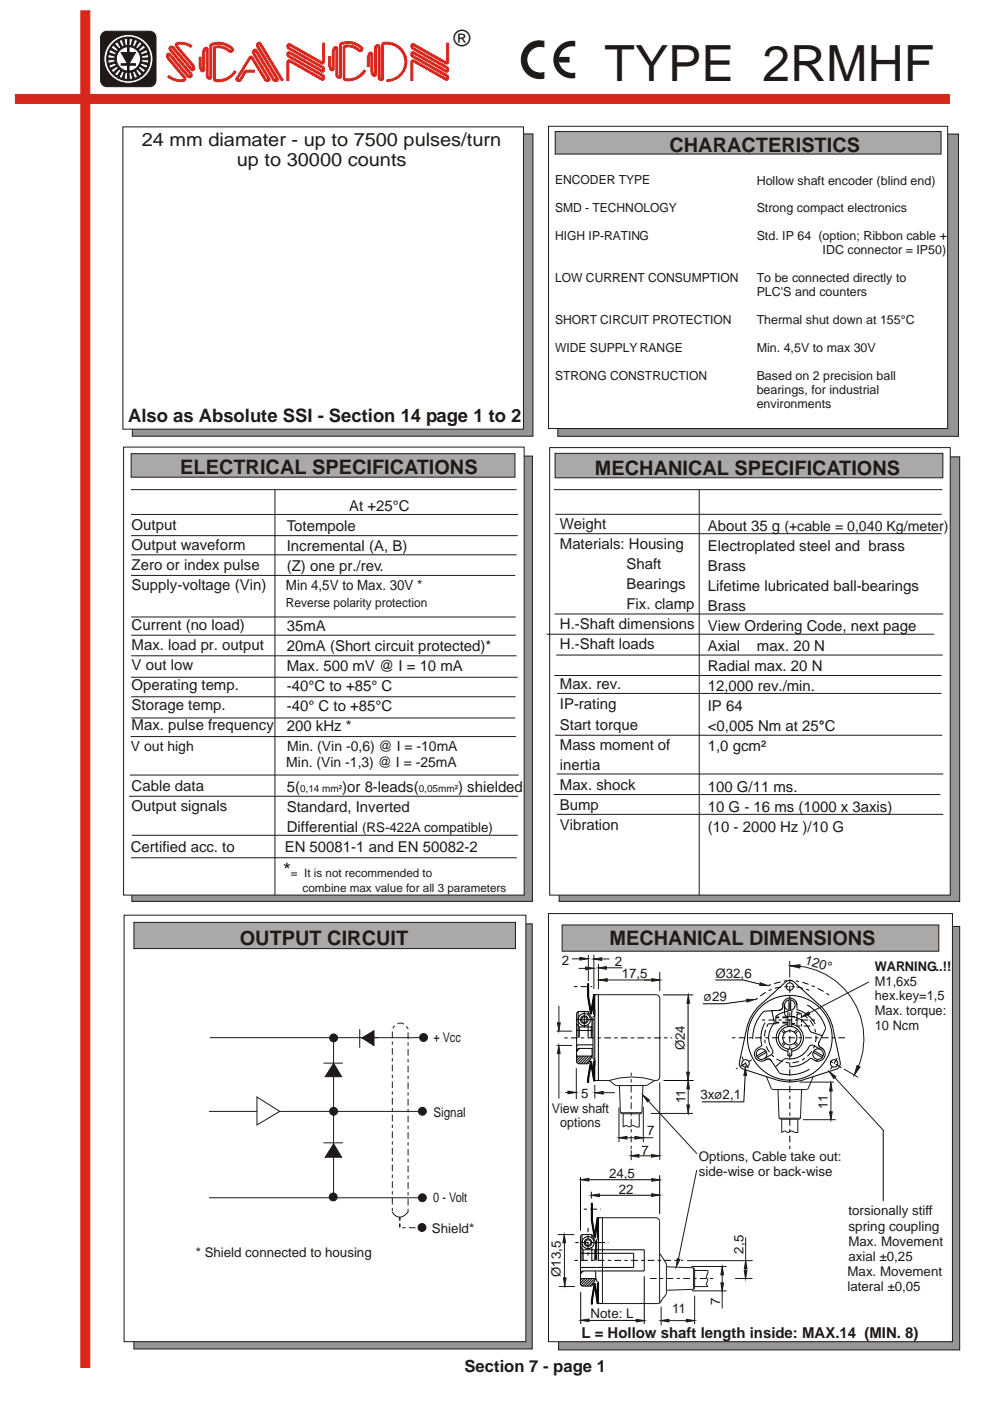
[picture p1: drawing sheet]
<svg xmlns="http://www.w3.org/2000/svg" width="210mm" height="297mm" viewBox="0 0 210 297" stroke-linecap="round" stroke-linejoin="round" font-family="sans-serif">
<g fill="#969494" stroke="#1f1a17" stroke-width=".21">
<path d="M28.4 195.9h84.5v90.1h-84.5z" fill-rule="evenodd"/>
<path d="M118.5 196.4h85.1v89.8h-85.1z" fill-rule="evenodd"/>
</g>
<g fill="#fff" stroke="#1f1a17" stroke-width=".21">
<path d="M116.4 193.7h85.7v90.8h-85.7z" fill-rule="evenodd"/>
<path d="M26.3 194h85.3v90.5h-85.3z" fill-rule="evenodd"/>
</g>
<g fill="#d9261c" stroke="#d9261c" stroke-width=".21">
<path d="M17.2 2.3h1.9v287.6h-1.9z" fill-rule="evenodd"/>
<path d="M3.3 20h198.1v1.9h-198.1z" fill-rule="evenodd"/>
<path d="M54.7 9l.3-.1 .4 .3 4.7 7.8-.4 .2-4.8-7.8-.1 .3 4.2 6.9a.6 .6 0 0 1-.4 .7 .6 .6 0 0 1-.7-.3l-3.8-6.2-.1 .4 3.2 5.4a.6 .6 0 0 1-.3 .7 .6 .6 0 0 1-.8-.3l-2.9-4.7-2.8 4.5h.5l1.2-1.9h1.9v.4h-1.8l-1 1.7a.61 .61 0 0 1-.7 .3 .61 .61 0 0 1-.4-.7l2.8-4.5 .3-.2 .4 .2 2.9 4.7 .4 .1-3.3-5.5a.59 .59 0 0 1 .1-.8 .59 .59 0 0 1 .8 0l3.7 6.2 .4 .1-4.1-7-.1-.4z" fill-rule="evenodd"/>
<path d="M60.9 9.5l.2-.2h.5l6.8 3.9 .1-4h.4v3.9a.45 .45 0 0 1-.7 .4l-6.9-3.8 .1 .4 7.2 4a.6 .6 0 0 1 .3 .8 .6 .6 0 0 1-.7 .3l-6.9-3.8 .1 .4 7.2 4.1a.6 .6 0 0 1 .3 .7 .6 .6 0 0 1-.7 .4l-6.8-3.9-.1 4h-.4v-4a.46 .46 0 0 1 .7-.4l6.9 3.9-.1-.4-7.2-4.1a.59 .59 0 0 1-.3-.7 .59 .59 0 0 1 .7-.4l6.9 3.9-.1-.4-7.2-4.1-.3-.3z" fill-rule="evenodd"/>
<path d="M36 9.9a.63 .63 0 0 1 .9 .1l4 4.6-.2-.7-3.4-4a.58 .58 0 0 1 .4-.9h1l1.1 .2 .9 .5-.2 .4a3 3 0 0 0-2.9-.5l3.4 4.1a.71 .71 0 0 1 .3 .8 .71 .71 0 0 1-.6 .5l-4.1-4.8h-.3v.2l4.4 5.1a.59 .59 0 0 1-.1 .9 .59 .59 0 0 1-.8-.1l-4.1-4.6 .2 .6 3.4 4a.73 .73 0 0 1-.1 .9 .73 .73 0 0 1-.9 .1l-1-.1-.9-.3-.8-.6 .2-.3a3.5 3.5 0 0 0 3.2 .8v-.2l-3.4-4-.3-.7a.48 .48 0 0 1 .2-.6 .48 .48 0 0 1 .6 .1l4 4.6a.17 .17 0 0 0 .2 0 .17 .17 0 0 0 0-.2l-4.3-5.1a.58 .58 0 0 1 0-.8z" fill-rule="evenodd"/>
<path d="M79.6 9.8a.56 .56 0 0 1 .5-.4 .56 .56 0 0 1 .5 .5v6.6l.3 .2 .1-7.2a.88 .88 0 0 1 1-.6 4.2 4.2 0 0 1 4.3 4.2 4.2 4.2 0 0 1-4.3 4.2l.1-.4a3.8 3.8 0 0 0 3.8-4.1 3.8 3.8 0 0 0-4.5-3.3v7.2a.6 .6 0 0 1-.7 .4 .6 .6 0 0 1-.5-.6v-6.6l-.3 .2v5.7a.46 .46 0 0 1-.3 .4 .46 .46 0 0 1-.5-.1l-.4-.9v-3.7l-.3 .7v1.9h-.5v-1.9a1.27 1.27 0 0 1 .7-1.2l.4 .2 .1 .3v3.7l.3 .6v-5.7z" fill-rule="evenodd"/>
<path d="M43.4 10.2l.5-.1 .3 .4v5.6l.3 .3 .1-6.9a3.7 3.7 0 0 1 4.3 .2l.5 .5a.59 .59 0 0 1 0 .8 .59 .59 0 0 1-.8 0 2.76 2.76 0 0 0-2.9-.8v6.5a2.18 2.18 0 0 0 2.4-.2 3.9 3.9 0 0 0 1.6-1.5l.4 .2a4.1 4.1 0 0 1-4.6 2l-.2-.5v-6.5a.88 .88 0 0 1 1.1-.5 4.2 4.2 0 0 1 2.6 1l.1-.1a3.4 3.4 0 0 0-4.2-.8v6.6a.6 .6 0 0 1-.6 .4 .6 .6 0 0 1-.5-.7l-.1-5.6-.3 .5v3.8a.54 .54 0 0 1-.6 .4 .54 .54 0 0 1-.4-.6l-.1-2.5h.4v2l.3 .7v-3.8z" fill-rule="evenodd"/>
<path d="M70.9 10l.5-.1 .3 .4v5.7l.3 .2 .1-6.8a3.3 3.3 0 0 1 3.7-.2l1.1 .8a.59 .59 0 0 1-.1 .8 .59 .59 0 0 1-.7 0 2.77 2.77 0 0 0-2.9-.7v6.4a2.24 2.24 0 0 0 2.3-.1 3.9 3.9 0 0 0 1.7-1.5l.4 .2a4.1 4.1 0 0 1-4.6 1.9l-.2-.5v-6.4a.85 .85 0 0 1 1.1-.6 4 4 0 0 1 2.5 1l.2-.1a3.4 3.4 0 0 0-4.2-.8v6.6a.62 .62 0 0 1-.7 .4 .62 .62 0 0 1-.4-.6l-.1-5.7-.3 .6v3.7a.54 .54 0 0 1-.6 .4 .54 .54 0 0 1-.4-.6l-.2-2.4h.5v1.9l.3 .7v-3.7z" fill-rule="evenodd"/>
<path d="M87.4 9.3h.5l6.8 3.9 .1-4.1h.4v4a.47 .47 0 0 1-.7 .4l-6.9-3.8 .1 .4 7.2 4a.6 .6 0 0 1 .3 .8 .6 .6 0 0 1-.7 .3l-6.9-3.8 .1 .4 7.2 4.1a.6 .6 0 0 1 .3 .7 .6 .6 0 0 1-.7 .4l-6.9-3.9v4h-.4v-4a.45 .45 0 0 1 .7-.4l6.8 3.9v-.4l-7.2-4.1a.59 .59 0 0 1-.3-.7 .59 .59 0 0 1 .7-.4l6.8 3.9v-.4l-7.2-4.1-.3-.5z" fill-rule="evenodd"/>
</g>
<path d="M25.2 8.6l.7 1.4 .5-.2-.5-1.5zM26.3 8.2l.3 1.5 .5-.1-.1-1.5zM27.4 8.1l.7 .1-.3 1.5-.4-.1zM28.5 8.3l.7 .3-.7 1.4-.4-.2zM29.6 8.8l.6 .4-1.1 1.2-.3-.3zM29.3 10.6l1.2-1.1 .4 .6-1.3 .8zM29.8 11.2l1.3-.7 .3 .7-1.5 .4zM30 11.9l1.5-.3 .1 .7-1.5 .1zM30.1 12.6l1.5 .1-.1 .7-1.5-.3zM29.9 13.4l1.5 .4-.3 .7-1.3-.7zM29.6 14l1.3 .9-.4 .5-1.2-1zM28.8 14.9l.3-.3 1.1 1.1-.6 .5zM28.1 15.2l.4 1.5 .7-.3-.7-1.4zM27.4 15.3v1.6l.8-.1-.4-1.5zM26.6 15.3l-.3 1.5 .7 .1 .1-1.6zM25.9 15l-.7 1.4 .7 .3 .5-1.5zM25.3 14.6l.4 .3-.8 1.3-.6-.5zM23.5 14.9l1.3-.9 .3 .4-1.1 1zM23.1 13.8l1.4-.4 .2 .4-1.4 .7zM22.9 12.7l1.5-.1v.5l-1.4 .3zM23 11.6l1.4 .3v.5l-1.5-.1zM23.3 10.5l1.4 .7-.2 .4-1.5-.4zM24 9.5l-.5 .6 1.3 .8 .3-.3zM24.3 9.3l.6-.5 .8 1.3-.4 .3zM25.7 11.1l1.3 2.4h-1.3v.3h1.3v1.3h.4v-1.3h1.4v-.3h-1.4l1.4-2.4h-1.4v-1.2h-.2h-.2v1.2zM24.7 12.5a2.58 2.58 0 0 0 5.1 0 2.58 2.58 0 0 0-5.1 0zM22.6 12.5a4.6 4.6 0 0 0 9.3 0 4.6 4.6 0 0 0-9.3 0zM22.1 12.5a5.2 5.2 0 0 0 10.4 0 5.2 5.2 0 0 0-10.4 0zM21.9 6.9l-.5 .6-.1 .5v9a1.34 1.34 0 0 0 1.4 1.4h9.1a1.34 1.34 0 0 0 1.3-1.4v-9a1.34 1.34 0 0 0-1.3-1.4h-9.1z" fill-rule="evenodd" fill="#1f1a17" stroke="#1f1a17" stroke-width=".21"/>
<path d="M95.2 9.8h.1" fill="none" stroke="#d9261c" stroke-width=".21"/>
<g fill="#aba8a8" stroke="#1f1a17" stroke-width=".21">
<path d="M28.4 195.6h81v5.5h-81z" fill-rule="evenodd"/>
<path d="M119.3 196.1h79.9v5.6h-79.9z" fill-rule="evenodd"/>
</g>
<path d="M118.6 96.9h85v94.2h-85z" fill-rule="evenodd" fill="#969494" stroke="#1f1a17" stroke-width=".21"/>
<path d="M116.6 94.9h85v94.9h-85z" fill-rule="evenodd" fill="#fff" stroke="#1f1a17" stroke-width=".21"/>
<g fill="#969494" stroke="#1f1a17" stroke-width=".21">
<path d="M118.4 28.4h84.9v64.1h-84.9z" fill-rule="evenodd"/>
<path d="M28.1 28.4h85v64.1h-85z" fill-rule="evenodd"/>
</g>
<g fill="#fff" stroke="#1f1a17" stroke-width=".21">
<path d="M26.1 26.9h85v64.1h-85z" fill-rule="evenodd"/>
<path d="M116.4 26.8h84.7v64.1h-84.7z" fill-rule="evenodd"/>
</g>
<path d="M117.5 103.8h82.4M117.6 113.2h82.2M116 134.5h82.2M117.8 155.9h82.1M118.2 147h81.6" fill="none" stroke="#1f1a17" stroke-width=".21"/>
<path d="M28 96.7h85v94.4h-85z" fill-rule="evenodd" fill="#969494" stroke="#1f1a17" stroke-width=".21"/>
<path d="M26.2 94.8h85v95h-85z" fill-rule="evenodd" fill="#fff" stroke="#1f1a17" stroke-width=".21"/>
<path d="M27.8 96.2h81.5v5h-81.5z" fill-rule="evenodd" fill="#aba8a8" stroke="#1f1a17" stroke-width=".21"/>
<g fill="none" stroke="#1f1a17" stroke-width=".21">
<path d="M27.8 103.8h81.8M27.8 109.1h82.1M27.8 117.6h81.8M27.8 113.6h82M58.3 103.9v85.9M148.4 103.8v86M27.8 122h81.5M27.8 130.8h81.6M27.8 134.7h81.6M27.8 139h81.8M117.6 130.2h82.5M27.7 156.2h81.8"/>
<path d="M27.8 143.6h82M27.8 147.7h81.6M27.8 152.2h81.5M117.6 143.2h82.2M27.4 168.8h82.5M27.5 164.3h82.5M118.1 164.1h82"/>
</g>
<path d="M117.8 27.9h81.9v4.8h-81.9z" fill-rule="evenodd" fill="#aba8a8" stroke="#1f1a17" stroke-width=".21"/>
<path d="M118 138.9h82M117.5 168.5h82" fill="none" stroke="#1f1a17" stroke-width=".21"/>
<path d="M117.8 96.1h82.2v5.2h-82.2z" fill-rule="evenodd" fill="#aba8a8" stroke="#1f1a17" stroke-width=".21"/>
<path d="M117.8 109h82M28 177.1h81.8M118.1 172.7h82M27.8 181.9h81.8" fill="none" stroke="#1f1a17" stroke-width=".21"/>
<path d="M118.7 12.1h.3zM118.6 12.1l.1 1.1h2.1v-1.1zM118.6 9.8a4.1 4.1 0 0 1 3.4-1.1v1.2a2.83 2.83 0 0 0-3.4 2.7 2.83 2.83 0 0 0 3.4 2.8v1.2a4 4 0 0 1-4.2-2.1 4 4 0 0 1 .8-4.7z" fill-rule="evenodd" fill="#1f1a17"/>
<g fill="#1f1a17" stroke="#1f1a17" stroke-width=".21">
<path d="M138.3 207.5l1.7 .3-1.7 .3z"/>
<path d="M123 203l1.7 .3-1.7 .3z"/>
<path d="M145.6 279.7l1.7 .3-1.7 .3z"/>
<path d="M146 229.1l.3 1.8h-.6z"/>
<path d="M176.3 229.6l.3 1.7h-.6z"/>
<path d="M140.2 280l1.7-.3v.6z"/>
<path d="M145.7 234.3h.6l-.3 1.7z"/>
<path d="M176 235.7h.6l-.3 1.7z"/>
<path d="M158.2 267.3l.3 1.7h-.6z"/>
<path d="M136.4 232.2l1.4 1-.4 .4z"/>
<path d="M176 227.2l1.3 1.1-.4 .4z"/>
<path d="M170.2 215.6l1.3-1.1 .3 .5z"/>
<path d="M157.9 269.4h.6l-.3 1.7z"/>
<path d="M143.7 266.9l.5 .1-.7 1.6z"/>
<path d="M126.9 205.2l1.7-.3v.6z"/>
<path d="M127.1 207.8l1.7-.3v.6z"/>
<path d="M181.9 225.9l.6 .3-1.3 1.7z"/>
<path d="M167.7 204.8l2.1-.2-.1 .6z"/>
<path d="M133.9 245.1l1.7-.3v.5z"/>
<path d="M131.3 241.2l1.7-.3v.6z"/>
<path d="M152.9 272h.6l-.3 1.7z"/>
<path d="M138.2 244.8l1.7 .3-1.7 .2z"/>
<path d="M134.7 240.9l1.7 .3-1.7 .3z"/>
<path d="M153.2 268.6l.3 1.7h-.6z"/>
<path d="M118.6 221.7l.2 1.7h-.5z"/>
<path d="M119.7 261.8l.3 1.7h-.6z"/>
<path d="M118.3 216.9h.6l-.3 1.7z"/>
<path d="M119.5 270.9h.6l-.3 1.8z"/>
<path d="M124.2 205l1.7 .3-1.7 .3z"/>
<path d="M125.9 203.3l1.7-.2v.5z"/>
<path d="M135 279.7l1.7 .3-1.7 .3z"/>
<path d="M123.2 279.9l1.7-.3v.6z"/>
<path d="M146 211l.3 1.7h-.6z"/>
<path d="M158.4 211.9h1.7l-1.6 .5z"/>
<path d="M145.7 227.3h.6l-.3 1.7z"/>
<path d="M123.2 250.1l1.7-.3v.6z"/>
<path d="M125.5 253.4l1.7-.3v.6z"/>
<path d="M138.3 249.9l1.7 .3-1.7 .2z"/>
<path d="M138.3 253.1l1.7 .3-1.7 .3z"/>
<path d="M161.3 208.4l1.6 .6-1.7-.1z"/>
<path d="M158.1 226.3l.3 1.7h-.6z"/>
<path d="M126.3 231.7l1.7-.3v.6z"/>
<path d="M120.5 231.3l1.7 .3-1.7 .3z"/>
<path d="M111.8 9.8a3.8 3.8 0 0 1 3.6-1v1.1a2.84 2.84 0 0 0-3.6 2.8 2.84 2.84 0 0 0 3.6 2.7v1.2a4 4 0 0 1-4.4-2.1 4 4 0 0 1 .8-4.7z" fill-rule="evenodd"/>
</g>
<g fill="none" stroke="#1f1a17" stroke-width=".21">
<path d="M118.1 218.6h3.3M118.6 213.3v3.7M121.3 203.3h1.8M122.7 205.3h3.3M124.8 202.4v5.6M126 202.4v7.3M126.9 210.9h12.3l.7 .4 .1 17a.86 .86 0 0 1-1.2 .8M127 204.4v5.3M127.3 203.3h2M128.3 205.2h3.8M128.4 207.8h11.6M140 206.1v4"/>
<path d="M167.6 203.7v3.5M168.5 204.7a15.5 15.5 0 0 1 13.1 22.7M184.4 208.2l-12.8 6.6M44.3 235.6h44.5M44.5 220h44.5M70.8 220v33.9M118.1 221.7h3.3M118.6 222.8v10.1M119.9 231.6h2.4M122.3 226.5v6.5M126.2 230v2.9M126.9 229.1h2.5"/>
<path d="M127.3 231.7h3.1M129.2 229.1a15.9 15.9 0 0 1 9.7 0l-1.8 1.1h-6.3zM131.3 234.8v7.4M131.4 230.2l.2 5.7M131.6 235.9h4.6M131.6 235.9l.3 .2h4l.3-.2M132.2 236.1v2.9l.6-.4 .7 .4 .8-.4 .8 .4h.5v-2.9M136.4 230.2l-.2 5.7M136.5 234.7v7.5M137.5 233.4l10.4 11.2M138.1 236.1h8.9M140 229.5v16.4"/>
<path d="M146 230v4.9M162.6 228.4l1.1 2.4 .3 .2h7.1l.4-.2 1-2.4M165.1 231l.2 6.1M165.3 237.1h4.5M165.3 237.1l.3 .2h3.9l.3-.2M165.9 237.3v2.8l.5-.4 .8 .4 .7-.4 .8 .4h.6v-2.8M169.7 229.4h7.2M170.1 231l-.3 6.1M170.4 237.4h6.9M176.3 231.1v4.9M177.1 228.4l10.3 11.3M179.1 226.7l3 1.7"/>
<path d="M131.7 241.2h6.9M133.9 243.9v2.1M135 245.1h3.4M147.8 248.1l-3.9 18.9M118.3 261.8h3.5M118.6 272.8h3.4M119.8 262.8v8.9M140.1 265.8l1.3 2.2M140.3 277v4M140.3 275.6l-.4 .7-.3 .1h-11.8v-18.2h11.4l.6 .4 .1 17.7M141.4 267.9v6.3l-1.1 1.6M141.4 268.6l5.8 .2"/>
<path d="M141.6 280h4.9M145.8 267.3h13.9M146.7 268.5h7.5M146.8 273.7h7.4M147.2 268.8l.2 .3v3.9l-.2 .3M147.2 268.8v4.6l-5.8 .2M147.4 274.7v6M147.4 269.4h2.8v.5l-.4 .8 .4 .8-.4 .7 .4 .6h-2.8M153.2 269.5v7.9M156 271.1h3.6M158.2 262.3v8.4"/>
</g>
<path d="M133.9 243.6v-16.2M151.3 271.1h-13.9" fill="none" stroke="#1f1a17" stroke-width=".21" stroke-dasharray=".7 .7 1.4 .7" stroke-linecap="butt"/>
<g fill="none" stroke="#000" stroke-width=".21">
<path d="M122.2 216.2h3.9M122.3 218.2l.3 .3h3.2M122.3 217.1l.6 .6M122.7 214.5l-.4 .3v10.4l.4 .3h2.1l.8-1.5v-1.5l-.2-.2M122.7 214.5v5.5M122.7 214.5h2.1M122.9 217.7v2.3M122.9 217.7h2.5M123.6 215.6h.7l.3 .6-.3 .6h-.7l-.3-.6zM124 214.3v3.6M124.7 210.8h.2M124.7 209.1h.2"/>
<path d="M124.7 208.5v2.8l.7 3.7 .5-3.4M124.8 214.5l.8 1.5v4M124.8 214.5v.7M124.8 217.2v2.8M124.8 208.5v2.8l.6 3.7 .6-2.8M125.3 215h.2M125.3 215l-.6-3.7v-2.8h.2v2.8l.6 3.7M125.4 217.7v2.3M125.6 217.6l-.2 .1M126 212.6v-1.8h.2v18.4h-.2v-1.8M126 212.7v2.4h.2M126 210.8l-.7 4.2"/>
<path d="M126 210.8v4.3M126.1 210.8v4.3M126.2 215.2l-.4 .4v8.8l.4 .4M126.2 210.9h.8v18.2M126.2 210.8l-.7 4.2M140.7 210.9h6.4M146 212.3v15.1M151.8 207.8h5.8l3.8 .9M153.9 212.8h-4.8M158.7 212.1l-4.8 .7M162.3 216.8a7.1 7.1 0 0 0-.7 4.9l-.1 .1a1.62 1.62 0 0 0-1.4 1.4 1.62 1.62 0 0 0 1 1.7 2.63 2.63 0 0 0 1.9-.4l.7 .4M163 217.1h1.6v-1.6l1.2-.7 1.4-.4v3.1l-.2 .2"/>
<path d="M163.8 214.3l.5 2.3-.2 .6M164.1 217.2a4.7 4.7 0 0 0-.1 5.6l-.2 .6-1.6 1M165.3 214.2l-3 .2a5.6 5.6 0 0 0-2.4 4.1l-.2 1.8M166.1 213.1a.82 .82 0 0 1-.8 1.1M166.1 213.1a1.5 1.5 0 0 1 1.5-1.5 1.5 1.5 0 0 1 1.5 1.5M166.1 212.7v.4M166.5 213.2v1.6a.92 .92 0 0 0 1.1 .7 4.6 4.6 0 0 1 4.3 3.1l.3 .3M167.2 217.2a2.89 2.89 0 0 0-2.5 2.8 2.89 2.89 0 0 0 2.5 2.9M167.4 212v2.2M167.8 212v2.2M168 217.2a2.89 2.89 0 0 1 2.5 2.8 2.89 2.89 0 0 1-2.5 2.9M168 214.4v3.1l.1 .2"/>
<path d="M168.8 212.3l.3 .8M169.1 213.1v.7l.2 .3M169.1 215.5v.8M169.3 214.1a6.2 6.2 0 0 1 3.7 3M170 215.1v.7M170.1 216v.8M170.1 217.1v.5M171.3 213.1a7.4 7.4 0 0 1 3.8 5.1l-1.4 2.8M172.2 218.9l2.2 .7M122.3 223.9h3.3M122.8 223.9l-.5 .4M122.9 222.3l-.6 .6"/>
<path d="M123.3 223.9l-1 1M123.8 223.9l-1.4 1.4M124.4 223.9l-1.7 1.6M124.7 229.4h.2M124.7 228.9h.2M124.9 223.9l-1.6 1.6M125.3 224.6l-.9 .9M125.4 223.9l-1.6 1.6M125.8 222.3h-3l-.5 .2M125.8 221.5h-3.2l-.3 .3M125.9 228.3l-.5-3.3-.7 3.7v.8M126 227.8l-.6-2.8-.6 3.7v.8"/>
<path d="M126 224.9v4.3M126.1 224.9v4.3M126.1 229.2l-.6-4.2-.6 3.7v.8h-.2v-.8l.6-3.7 .7 4.2M126.2 229.1h.7M126.2 224.9h-.2v2.5M140.8 229.1h6.4M148.9 233.6h8.9M158.1 227.1l-.3 6.6M162.4 222.8l-1.9 1.1M162.6 223.1l-1.9 1.1M163.6 224.9l1.7 2.5a6.3 6.3 0 0 0 5.3-.1l1.1-.6M164.7 228.9l-6.9-2.2a1.31 1.31 0 0 1-.9-1.5l1.5-7.1a9.4 9.4 0 0 1 2.9-5l5.4-4.9 .9-.3 .9 .3 5.4 4.9a9.5 9.5 0 0 1 2.8 4.9l1.6 7.3a1.31 1.31 0 0 1-.9 1.4l-7 2.2"/>
<path d="M164.7 228.9a9.6 9.6 0 0 0 5.8 0M168 222.4v1.5h-.8v-1.5M172.5 223.1l1.9 1.1M172.7 222.8l1.9 1.1M172.8 224.8l-.8-.4a6.8 6.8 0 0 1-4.6 1.8M172.8 224.8l.8 .2M173.8 220.9l-.2 .5a.91 .91 0 0 0 .7 .8M174 222.5l-1.5-.9a.75 .75 0 0 0-.9 .4 4.8 4.8 0 0 1-5 2.5l-2.1 1.7M174.3 222.2l.4 .3M174.3 222.2a1.5 1.5 0 0 1 .6 2 1.5 1.5 0 0 1-2.1 .6M187.4 239.6v15.1M123.2 249.5v11.4"/>
<path d="M124.3 250.1h14.4M125.5 252.7v1.4M125.5 255.1h.2v3.5l.6 3.7h-.2l-.6-3.7zM125.5 255.6h.2M125.5 257.1h.2M125.5 255.1v3.5l.6 3.7 .6-3.3M125.6 255.1v3.5l.6 3.7 .5-2.8M125.8 253.4h13.3M126.7 258.1l-.6 4.2M126.7 260v2.4h.3M126.8 258.1v4.3M126.8 258.2h1.1"/>
<path d="M126.9 258.1v4.3M126.9 258.2l-.6 4.4M127 258.1h-.3v1.8M127 258.1v9.1M140 249.2v8.2M123.2 265.5l.2 .2h11v3h-11l-.2 .3M123.2 264.3l.5 .7M123.2 271.1h3.2M123.2 274v6.7M123.5 261.8l-.3 .3v10.3l.3 .3h2.1l.8-1.5M123.5 261.8h2.1M123.5 261.8v5.4"/>
<path d="M123.6 271.1l-.4 .4M123.6 280h12.1M123.7 265h2.5M123.7 265v2.2M123.7 269.5l-.5 .6M124.1 271.1l-.9 .9M124.4 262.9h.7l.3 .6-.3 .5h-.7l-.3-.5zM124.6 271.1l-1.4 1.3M125.2 271.1l-1.7 1.6M125.6 261.8l.8 1.5v3.9M125.6 261.8v.7M125.6 264.5v2.7"/>
<path d="M125.7 271.1l-1.6 1.6M126 271.8l-.9 .9M126.1 272.2l-.6 4.3h.2l.6-4.3M126.1 272.2l.6 4.3M126.1 272.2h.2M126.2 265v2.2M126.2 269.5l.2 .1M126.2 271.1l-1.6 1.6M126.3 272.2l.5 4.2M126.4 264.8l-.2 .2M126.4 263.5h.4M126.4 269.7v1.5"/>
<path d="M126.6 271.1v.5l.4 .3v4.5M126.6 265h10.1v4.5h-13.1l-.4 .2M126.7 275.3l-.6-3.1-.6 4.3M126.7 274.9l-.5-2.7-.6 4.3M126.7 274.6v1.8h.3M126.8 272.1v4.3M126.9 272.1v4.3M127 272.1h-.3v2.4M127 262.5l-.4 .4v4.3M127 276.2l.1 .2M127.1 276.4h.8M136.7 270.6v10.1"/>
<circle cx="124" cy="216.2" r="1.3"/>
<circle cx="124" cy="216.2" r=".81"/>
<circle cx="167.6" cy="213.1" r="1.12"/>
<circle cx="167.6" cy="209.2" r=".79"/>
<circle cx="158.2" cy="225.5" r=".79"/>
<circle cx="161.6" cy="223.5" r="1.12"/>
<circle cx="167.6" cy="220" r="1.5"/>
<circle cx="167.6" cy="220" r="9"/>
<circle cx="167.6" cy="220" r="2.41"/>
<circle cx="173.6" cy="223.5" r="1.12"/>
<circle cx="177" cy="225.5" r=".79"/>
<circle cx="124.8" cy="263.5" r="1.28"/>
<circle cx="124.8" cy="263.5" r=".8"/>
</g>
<g fill="none" stroke="#000" stroke-width=".21" stroke-dasharray=".7 .7 1.4 .7" stroke-linecap="butt">
<path d="M121.8 209.2h3.9M160.2 212a9.8 9.8 0 0 1 6.1-2.7M161.6 216.3h11.5M162.9 209l2.4-.8 1.7-.3M163 217.1a5.5 5.5 0 0 0 2.7 7.9 5.5 5.5 0 0 0 7.3-4 5.5 5.5 0 0 0-5-6.6M164.6 216.9h2.6M164.6 216.7h2.6M164.6 215.8h2.6M164.6 215.6h2.6M166.4 219.1l-.7-.6M166.7 218.8l-.7-.6M168 217h1.1"/>
<path d="M168 215.5h1.1M168.5 218.8l.6-.6M168.6 209.2h-2.2M168.8 219.1l.6-.6M169.1 217.5h3.3M169.1 217v-.7M169.1 217.5v-.5M169.1 215h1M169.1 215v.5M171.7 210l-1.5-.5-1.5-.3M175.9 211a16.7 16.7 0 0 0-8.3-3.1M119.7 220.1h22.9"/>
<path d="M155.3 220h24.2M157.4 224l1.7 2.9M159.5 224.7l-3.4 1.9M166.4 220.9l-.7 .7M166.7 221.2l-.7 .7M168.5 221.2l.6 .7M168.8 220.9l.6 .7M176.1 224.9l3 1.8M176.2 226.7l1.6-2.8M123.8 256.4h3.7M167.6 243.6v-36.3M121.9 267.2h23"/>
<path d="M122.1 263.5h7.1M124.8 266.2v-5.9"/>
</g>
<path d="M54.5 232.6l4.8 3-4.8 2.9z" fill-rule="evenodd" fill="#fff" stroke="#1f1a17" stroke-width=".21"/>
<path d="M76.3 218.2v3.9M68.6 225.4h4.1M76.6 220h3.6M44.3 253.9h44.5M68.6 242.3h4.1M83.2 256.9a1.82 1.82 0 0 0 1.7 1.2 1.82 1.82 0 0 0 1.7-1.2" fill="none" stroke="#1f1a17" stroke-width=".21"/>
<g fill="#1f1a17" stroke="#1f1a17" stroke-width=".21">
<path d="M76.8 220.1l2.5-1.6v3.2z" fill-rule="evenodd"/>
<path d="M70.8 225.4l1.7 2.9h-3.5z" fill-rule="evenodd"/>
<path d="M70.8 242.5l1.7 2.9h-3.5z" fill-rule="evenodd"/>
<circle cx="89.5" cy="260.3" r=".83"/>
<circle cx="89.6" cy="253.9" r=".83"/>
<circle cx="89.6" cy="235.6" r=".83"/>
<circle cx="89.9" cy="220" r=".83"/>
<circle cx="70.8" cy="220.1" r=".83"/>
<circle cx="70.8" cy="235.6" r=".83"/>
<circle cx="70.7" cy="253.8" r=".83"/>
</g>
<path d="M86.6 257v-38.9a1.73 1.73 0 0 0-2.4-1l-1 1v38.9M89.6 260.3h-4.8" fill="none" stroke="#1f1a17" stroke-width=".21" stroke-dasharray=".7 .7 1.4 .7" stroke-linecap="butt"/>
<path d="M84.8 258.1v2.2z" fill="#1f1a17" stroke="#1f1a17" stroke-width=".21" stroke-dasharray=".7 .7 1.4 .7" stroke-linecap="butt"/>
<text font-size="10.6" fill="#1f1a17" x="128.3" y="17.1">TYPE 2RMHF</text>
<text font-size="4.7" fill="#1f1a17" x="96.3" y="9.7">®</text>
<g font-size="4.2" fill="#1f1a17">
<text x="142" y="32.2">CHARACTERISTICS</text>
<text x="38.2" y="100.5">ELECTRICAL SPECIFICATIONS</text>
<text x="126.2" y="100.8">MECHANICAL SPECIFICATIONS</text>
<text x="60.1" y="186">*</text>
<text x="50.9" y="200.3">OUTPUT CIRCUIT</text>
<text x="129.3" y="200.3">MECHANICAL DIMENSIONS</text>
</g>
<g font-size="3.9" fill="#1f1a17">
<text x="30.1" y="30.9">24 mm diamater - up to 7500 pulses/turn</text>
<text x="50.2" y="35.3">up to 30000 counts</text>
<text x="27.2" y="89.5">Also as Absolute SSI - Section 14 page 1 to 2</text>
</g>
<text font-size="3.5" fill="#1f1a17" x="98.6" y="290.9">Section 7 - page 1</text>
<g font-size="3.2" fill="#1f1a17">
<text x="27.9" y="112.3">Output</text>
<text x="60.8" y="112.5">Totempole</text>
<text x="74.1" y="108.3">At +25°C</text>
<text x="118.8" y="112.1">Weight</text>
<text x="150.2" y="112.5">About 35 g (+cable = 0,040 Kg/meter)</text>
<text x="27.9" y="116.6">Output waveform</text>
<text x="60.8" y="116.8">Incremental (A, B)</text>
<text x="118.8" y="116.4">Materials: Housing</text>
<text x="150.2" y="116.8">Electroplated steel and brass</text>
<text x="27.9" y="120.8">Zero or index pulse</text>
<text x="27.9" y="125.1">Supply-voltage (Vin)</text>
<text x="60.8" y="121">(Z) one pr./rev.</text>
<text x="132.9" y="120.6">Shaft</text>
<text x="132.9" y="124.9">Bearings</text>
<text x="150.2" y="121">Brass</text>
<text x="150.2" y="125.3">Lifetime lubricated ball-bearings</text>
<text x="132.9" y="129.1">Fix. clamp</text>
<text x="150.2" y="129.5">Brass</text>
<text x="27.9" y="133.6">Current (no load)</text>
<text x="27.9" y="137.8">Max. load pr. output</text>
<text x="60.8" y="133.8">35mA</text>
<text x="118.8" y="133.4">H.-Shaft dimensions</text>
<text x="118.8" y="137.7">H.-Shaft loads</text>
<text x="150.2" y="133.8">View Ordering Code, next page</text>
<text x="27.9" y="142.1">V out low</text>
<text x="60.8" y="138.1">20mA (Short circuit protected)*</text>
<text x="60.8" y="142.3">Max. 500 mV @ I = 10 mA</text>
<text x="150.2" y="138">Axial</text>
<text x="150.2" y="142.3">Radial max. 20 N</text>
<text x="160.6" y="138">max. 20 N</text>
<text x="27.9" y="146.3">Operating temp.</text>
<text x="60.8" y="146.6">-40°C to +85° C</text>
<text x="118.8" y="146.2">Max. rev.</text>
<text x="150.2" y="146.5">12,000 rev./min.</text>
<text x="27.9" y="150.6">Storage temp.</text>
<text x="27.9" y="154.9">Max. pulse frequency</text>
<text x="60.8" y="150.8">-40° C to +85°C</text>
<text x="60.8" y="155.1">200 kHz *</text>
<text x="118.8" y="150.4">IP-rating</text>
<text x="118.8" y="154.7">Start torque</text>
<text x="150.2" y="150.8">IP 64</text>
<text x="150.2" y="155.1">&lt;0,005 Nm at 25°C</text>
<text x="118.8" y="158.9">Mass moment of</text>
<text x="150.2" y="159.3">1,0 gcm²</text>
<text x="27.9" y="167.6">Cable data</text>
<text x="60.8" y="167.8">5(</text>
<text x="72.6" y="167.8">)or 8-leads(</text>
<text x="97.2" y="167.8">) shielded</text>
<text x="118.8" y="163.2">inertia</text>
<text x="118.8" y="167.5">Max. shock</text>
<text x="150.2" y="167.8">100 G/11 ms.</text>
<text x="27.9" y="171.9">Output signals</text>
<text x="60.8" y="172.1">Standard, Inverted</text>
<text x="118.8" y="171.7">Bump</text>
<text x="150.2" y="172.1">10 G - 16 ms (1000 x 3axis)</text>
<text x="60.8" y="176.4">Differential</text>
<text x="118.8" y="176">Vibration</text>
<text x="150.2" y="176.3">(10 - 2000 Hz )/10 G</text>
<text x="27.8" y="180.6">Certified acc. to</text>
<text x="60.4" y="180.6">EN 50081-1 and EN 50082-2</text>
<text x="123.4" y="283.6">L = Hollow shaft length inside: MAX.14 (MIN. 8)</text>
</g>
<g font-size="3" fill="#1f1a17">
<text x="60.7" y="125">Min 4,5V to Max. 30V *</text>
<text x="27.8" y="159.3">V out high</text>
<text x="60.9" y="159.3">Min. (Vin -0,6) @ I = -10mA</text>
<text x="60.7" y="162.6">Min. (Vin -1,3) @ I = -25mA</text>
</g>
<text font-size="2.9" fill="#1f1a17" x="180" y="260.9">spring coupling</text>
<g font-size="2.8" fill="#1f1a17">
<text x="76.8" y="176.4">(RS-422A compatible)</text>
<text x="119.2" y="204.6">2</text>
<text x="130.4" y="204.9">2</text>
<text x="131.9" y="207.3">17,5</text>
<text x="151.8" y="207.3">Ø32,6</text>
<text x="170.6" y="204.3" transform="rotate(17 170.6 204.3)">120°</text>
<text x="185.6" y="205.8">WARNING..!!</text>
<text x="185.6" y="209">M1,6x5</text>
<text x="149.4" y="212.2">ø29</text>
<text x="185.6" y="212.1">hex.key=1,5</text>
<text x="185.6" y="215.3">Max. torque:</text>
<text x="92" y="221">+ Vcc</text>
<text x="185.6" y="218.4">10 Ncm</text>
<text x="145.3" y="222.7" transform="rotate(-90 145.3 222.7)">Ø24</text>
<text x="123.3" y="232.7">5</text>
<text x="145.4" y="233.9" transform="rotate(-90 145.4 233.9)">11</text>
<text x="148.6" y="233">3xø2,1</text>
<text x="92" y="236.8">Signal</text>
<text x="117.1" y="235.9">View shaft</text>
<text x="118.9" y="239">options</text>
<text x="175.7" y="235.1" transform="rotate(-90 175.7 235.1)">11</text>
<text x="136.1" y="244.8">7</text>
<text x="137.3" y="240.6">7</text>
<text x="129.2" y="249.7">24,5</text>
<text x="148.3" y="246.2">Options, Cable take out:</text>
<text x="148.3" y="249.3">side-wise or back-wise</text>
<text x="91.9" y="254.8">0 - Volt</text>
<text x="131.3" y="253.1">22</text>
<text x="180" y="257.6">torsionally stiff</text>
<text x="91.6" y="261.4">Shield*</text>
<text x="41.5" y="266.6">* Shield connected to housing</text>
<text x="157.7" y="265.8" transform="rotate(-90 157.7 265.8)">2,5</text>
<text x="180" y="267.3">axial ±0,25</text>
<text x="180" y="264.2">Max. Movement</text>
<text x="119" y="270.8" transform="rotate(-90 119 270.8)">Ø13,5</text>
<text x="179.8" y="273.7">lateral ±0,05</text>
<text x="179.8" y="270.6">Max. Movement</text>
<text x="125.3" y="279.4">Note: L</text>
<text x="142.6" y="278.4">11</text>
<text x="152.8" y="276.7" transform="rotate(-90 152.8 276.7)">7</text>
</g>
<text font-size="2.7" fill="#1f1a17" x="60.7" y="128.7">Reverse polarity protection</text>
<g font-size="2.6" fill="#1f1a17">
<text x="117.8" y="39.1">ENCODER TYPE</text>
<text x="160.5" y="39.1">Hollow shaft encoder (blind end)</text>
<text x="117.8" y="45">SMD - TECHNOLOGY</text>
<text x="160.5" y="45.1">Strong compact electronics</text>
<text x="117.8" y="50.9">HIGH IP-RATING</text>
<text x="160.5" y="51">Std. IP 64 (option; Ribbon cable +</text>
<text x="174.5" y="53.9">IDC connector = IP50)</text>
<text x="117.8" y="59.8">LOW CURRENT CONSUMPTION</text>
<text x="160.5" y="59.8">To be connected directly to</text>
<text x="160.5" y="62.8">PLC'S and counters</text>
<text x="117.8" y="68.7">SHORT CIRCUIT PROTECTION</text>
<text x="160.5" y="68.7">Thermal shut down at 155°C</text>
<text x="117.8" y="74.6">WIDE SUPPLY RANGE</text>
<text x="160.5" y="74.6">Min. 4,5V to max 30V</text>
<text x="117.8" y="80.5">STRONG CONSTRUCTION</text>
<text x="160.5" y="80.5">Based on 2 precision ball</text>
<text x="160.5" y="83.5">bearings, for industrial</text>
<text x="160.5" y="86.4">environments</text>
</g>
<g font-size="2.5" fill="#1f1a17">
<text x="61.7" y="186">= It is not recommended to</text>
<text x="64.2" y="189.1">combine max value for all 3 parameters</text>
</g>
<g font-size="2.1" fill="#1f1a17">
<text x="63.7" y="167.8">0,14 mm²</text>
<text x="88.8" y="167.8">0,05mm²</text>
</g>
</svg>
